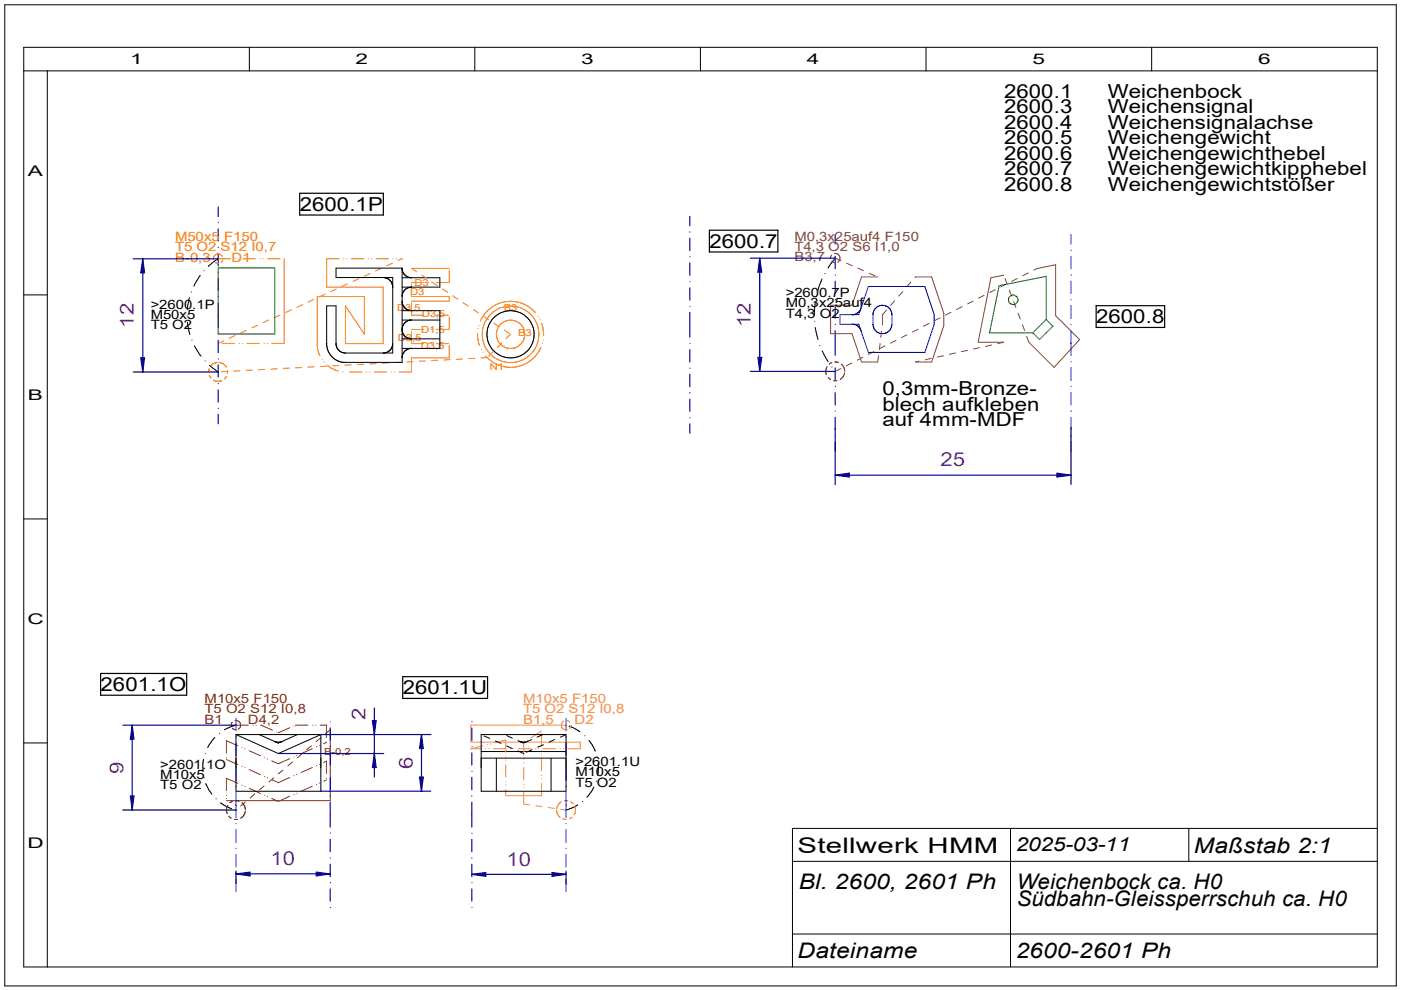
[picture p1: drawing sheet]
<svg xmlns="http://www.w3.org/2000/svg" width="297mm" height="210mm" viewBox="0 0 297 210" stroke-linecap="round" stroke-linejoin="round" font-family="sans-serif">
<g fill="none" stroke="#000" stroke-width=".21">
<path d="M1 1h295v208h-295zM5 10h287v195h-287zM5 15h287M10 15v190M52.9 10v5M100.7 10v5M148.5 10v5M196.3 10v5M244.2 10v5M42.5 58.4l-1.4 2.3M43.3 57.4h.1M46.3 54.9l-2.1 1.6"/>
<path d="M81.4 58.8l1 .4a2.03 2.03 0 0 1 .9 1.6M85.3 57.2l.1 .4a2 2 0 0 0 1.1 1.1l.5 .2M85.3 56.9v19.9h-12.7a4 4 0 0 1-3.3-3.6v-8.3h1.9v8.2l.2 .6 .5 .6 1 .5h10.4v-16h-12.1v-1.9h14.1M85.3 58.9h8v2h-8M86.7 58.8h.1M174.3 59.1l-.9 2.5M174.9 58h.1M177.1 54.7v.1M177.1 54.8l-1.5 2.1M5 62.5h5M39.7 67h.1M39.7 68.3l.6 2.6"/>
<path d="M40.2 63.1l-.5 2.6M40.6 61.9h.1M40.7 72.1h.1M41.2 73.3l1.4 2.2M43.5 76.5h.1M44.4 77.5l1.9 1.4M69.3 72.9h.1M71.2 72.9h.1M81.7 74.8h.1M82 74.7h.1M83.1 73.5h.1M83.2 60.3v.1"/>
<path d="M83.3 72.9l-.4 1.1-.5 .5-.8 .3M83.3 60.9h.1M85.3 67.9h8M85.3 64.2l.3 .8 .5 .5 1.1 .4M85.3 70.1l.4 1.1 1 .6M85.3 71.8h8M85.3 63.8h.1M85.3 65.9h8v8h-8M85.3 69.3h.1M85.6 68.7l-.3 .9M85.7 68.6l-.1 .1M86.7 73.9l-1 .6-.4 1"/>
<path d="M86.9 71.8h.1M86.9 73.9h-.1M86.9 67.9l-.7 .3-.5 .4M87.1 60.9l-.7 .2-.6 .4-.5 1.1M172.7 68.1h.1M172.8 64.2l-.1 2.6M172.8 69.4l.6 2.6M173.1 62.9h.1M173.8 73.2h.1M174.3 74.4l1.3 2.3M176.4 77.8h.1M5 110h5"/>
<path d="M5 157.5h5M43.5 159.7h.1M45.5 156.4l-1.5 2.1M46.5 155.5h.1M50 153.8l-2.4 .9M50 155.7v12.1h18v-12.1M50 155.7h18M50 155.7l9 4.1 9-4.1M54.9 155.7l4.1 1.9 4.1-1.9M58.2 157.2a1.62 1.62 0 0 0 1.6 0M102 159.3h18M102 155.7h18v12.1h-18z"/>
<path d="M102.6 156l1.2 .5M105 157.1l1.2 .5M107.4 158.2l1.2 .5M107.4 156l1.2 .5M109.8 159.2l1.2 .6M109.8 157l1.2 .6M110.2 157.2l.8 .2 .5-.1M111.5 157.3h.1M112.7 156.8l-1.2 .6M112.8 159l-1.2 .5M115.1 155.7l-1.2 .6M115.2 157.9l-1.2 .5"/>
<path d="M117.6 156.8l-1.2 .6M120 155.7l-1.2 .6M120.6 154l2.4 1.2M124 156h.1M124.9 157l.6 .9 .7 1.4M43.2 161l-.2 1v1.6M43.3 164.9h.1M43.6 166.1l1.3 2.3M45.8 169.4h.1M46.8 170.2l1.2 .8 1.1 .4M49.1 171.4h.1M102 160.7h18"/>
<path d="M105.2 160.7v7.1M116.8 160.7v7.1M122.4 170.7l-.9 .5-1.5 .5M122.4 170.7h.1M123.5 169.9h.1M125.9 166.9l-.4 .7-1.1 1.4M126.4 165.7h.1M126.6 160.5h.1M126.8 161.8l-.1 2.6M214.2 175.6v29.4M252 175.6v7M291.9 175.6h-123.9v29.4"/>
<path d="M168 198h123.9M168 182.6h123.9"/>
<circle cx="108.2" cy="70.9" r="5"/>
</g>
<g fill="none" stroke="#804000" stroke-width=".21">
<path d="M49.2 153.1l-.1 .7M49.3 154.4l.6 .3M49.8 152.8a.99 .99 0 0 1 1.2 .6 .99 .99 0 0 1-.5 1.2M50 153.8h2.7M50.4 158.1l-2.4-1v2.6M51.3 158.5h.1M51.9 158.8h.1M52.8 159.2l2.4 1M53.6 153.8h.1M54.3 153.8h.1M55.3 153.8l2.5 1M58.7 155.2h.1"/>
<path d="M61.4 154.3l-2.4 1.1M62.3 153.9h.1M62.7 153.8h2.6M64 159.9l-1 .8M66 158.1l-1 .9M66.2 158.7l-2.4 1.1M66.3 153.8h.1M66.9 153.8h.1M67.1 158.3h.1M67.7 158.1h.1M67.9 153.8h1.3v2.6M68 156.4l-1 .9"/>
<path d="M69 155.6l1-.9v15.1h-22M69.3 157.4l-.7 .3M48 168.6h.1M48 169.3h.1M48 161l2.4 1.1M48 160.7h.1M48.3 170.8a1.84 1.84 0 0 0-.2 1.7M48.5 173.1l.3 .3M48.8 173.4h.1M48.9 173.4l.1 .1M49.1 170l-.4 .2M49.1 170h.1"/>
<path d="M49.3 169.9h.1M49.3 169.9l-.2 .1M50 171.7h.1M50.3 169.8h.1M50.4 173.7h-.7M50.4 166.1l-2.4-1.1v2.6M50.5 169.8l.2 .1M51.3 166.5h.1M51.3 162.5h.1M51.3 170.2l.6 .7 .1 .8M51.6 173l-.5 .5M51.6 172.9v.1"/>
<path d="M51.9 166.8h.1M51.9 162.8h.1M52 172l-.4 .9M52 170.1l-1 .8M52.8 167.1l2.4 1.1M52.8 163.2l2.4 1.1M54 168.3l-1 .9M56 166.6l-1 .9M56.1 168.6h.1M56.1 164.6h.1M56.1 160.7h.1M56.7 168.9h.1"/>
<path d="M56.7 164.9h.1M56.7 160.9h.1M58 164.9l-1 .9M60 163.2l-1 .9M61.4 168.8l-2.4 1.1-1.4-.6M61.4 164.8l-2.4 1.1-1.4-.6M61.4 160.9l-2.4 1-1.4-.6M62 161.5l-1 .9M62.3 168.4h.1M62.3 164.5h.1M62.3 160.5h.1M62.9 168.2h.1"/>
<path d="M62.9 164.2h.1M62.9 160.2h.1M66.2 166.7l-2.4 1.1M66.2 162.7l-2.4 1.1M67.1 166.3h.1M67.1 162.3h.1M67.7 166h.1M67.7 162.1h.1M68.6 161.7l.6-.3v2.6M69.2 165h.1M69.2 165.4l-.6 .3"/>
</g>
<g fill="none" stroke="#ff8040" stroke-width=".21">
<path d="M102.4 158.1l-2.6 .6h2.2M103 158.7h.1M103.3 157.9h.1M103.7 158.7h.1M104 157.7h.1M104.6 158.7h2.7M104.9 157.5l2.3-.6v2.6M108.2 158.7h.1M108.9 158.7h.1M109.9 158.7h2.6M111 157.5v2.6M111.2 157.3h.1"/>
<path d="M111.8 157h.1M113.5 158.7h.1M114.2 158.7h.1M114.8 155l-2.2 1.4M114.8 155.6v2.6M114.8 159.9h.1M114.8 159.2h.1M115.1 158.7h2.7M118.7 158.7h.1M119.4 158.7h.1M119.5 152.9a.99 .99 0 0 0-.4 1.2 .99 .99 0 0 0 1.1 .6M120 153.8h-20.2v3.6h23.2v1.3h-2.6"/>
<path d="M120.2 152.8l.6 .3M121.1 153.8l-.3 .6M107.2 162.1v2.7M107.2 160.5h.1M107.2 161.2h.1M107.2 165.8h.1M107.2 166.4h.1M111 168v2.5l1.3 .1M111 162.7v2.7M111 161.1h.1M111 161.8h.1M111 166.3h.1"/>
<path d="M111 167h.1M113.6 170.9l1.3 .1M114.8 166.1v2.6h-7.6v-1.3M114.8 160.8v2.6M114.8 165.1h.1M114.8 164.4h.1M116.2 171.2l1.3 .2M118 171.7l.1 .8 .6 .8M118.8 171.6l1.2 .1M119 170l-.5 .4-.5 1M119.3 173.6l.8 .1M119.4 173.7h.1"/>
<path d="M120.4 169.8h-.8M121 170l.5 .4M121.3 173.3l-.6 .3M121.9 171.1l.1 .9-.2 .7M121.9 171v.1"/>
</g>
<g fill="none" stroke="#ff8000" stroke-width=".21">
<path d="M45.6 55.6l.7 .2M46.3 54.9h2.6M47.1 54.4a1 1 0 0 0-1.2-.5 1 1 0 0 0-.6 1.1M47.2 55l-.3 .6M49.9 54.9h.1M50.5 54.9h.1M51.5 54.9h2.6M55.1 54.9h.1M55.7 54.9h.1M56.8 54.9h2.6M60.2 54.9v17.9h-2.6M71.9 54.9h-2.6v6h11.9v12h-8v-8l4.1 6v-8h-10v10.4v.7l.5 1.4"/>
<path d="M72.9 54.9h.1M73.5 54.9h.1M74.5 54.9h2.6M76.1 59.1l-1.3 .5M78.1 54.9h.1M78.4 58l-1.1 .5M78.8 54.9h.1M79.8 54.9h2.6M80.8 56.9l-1.2 .5M83.2 55.8l-1.2 .5M83.4 54.9h.1M84 54.9h.1"/>
<path d="M85 54.9h.3l-.9 .3M87.2 59.9h2.7M89.4 58.3l1.1 .8M90.8 59.9h.1M91.5 59.9h.1M91.6 59.8l1.1 .7M92.5 59.9h2.6M95.2 57.3v2.6M95.2 56.9h-8l1.1 .7M44.2 78.9h.1M44.4 78.2l-.2 .7M44.4 79.5l.3 .6"/>
<path d="M45.3 77.1h.1M45.3 77.1l-.6 .5M46.3 76.8l-1 .3M46.6 76.9a1.87 1.87 0 0 1 1.4 .9M46.7 76.9h.1M47.1 72.8h2.6M47.5 72.3l-1.2 .5M48 79.8l-.5 .6M48.2 79.2h.1M48.2 78.5v.7M48.3 78.7l-1.4 .1M49.8 71.2l-1.2 .5"/>
<path d="M50.8 72.8h.1M50.9 78.6l-1.3 .1M51.4 72.8h.1M52.2 70.1l-1.2 .5M52.4 72.8h2.6M53.5 78.5h-1.3M54.6 69l-1.2 .5M56 72.8h.1M56.1 78.3l-1.3 .1M56.6 72.8h.1M57 67.9l-1.2 .5M58.8 78.2l-1.4 .1"/>
<path d="M59.3 66.8l-1.1 .6M61.4 78.1h-1.3M61.8 65.7l-1.2 .6M64 77.9l-1.3 .1M64.1 64.6l-1.2 .6M66.5 63.5l-1.2 .6M66.6 77.8l-1.3 .1M67.8 75.4h.1M68.3 76.2h.1M68.7 76.8h.1M68.9 62.4l-1.2 .5M69.2 77.6l-1.3 .1"/>
<path d="M69.4 77.5l.9 .6 1.4 .6M71.3 61.3l-1.2 .5M71.8 77.5l-1.3 .1M72.7 78.8h.1M73.7 60.2l-1.2 .5M74.1 78.9h2.6M74.5 77.3l-1.4 .1M77.1 77.2l-1.3 .1M77.7 78.9h.1M78.4 78.9h.1M79.4 78.9h2.6M79.7 77.1l-1.3 .1"/>
<path d="M82.3 77h-1.3M83 78.9h.1M83.6 78.9h.1M85 76.8l-1.4 .1M87.2 60.2v2.7h8v.9h-8M87.2 64.2v2.6h2.7M87.2 70.2v2.7h2.7M87.2 69.8h2.7M87.6 76.7l-1.3 .1M90.2 76.5l-1.3 .1M90.8 66.8h.1M90.8 72.9h.1"/>
<path d="M90.8 69.8h.1M91.5 66.8h.1M91.5 72.9h.1M91.5 69.8h.1M92.5 66.8h2.6M92.5 72.9h2.6M92.5 69.8h2.6M92.8 76.4l-1.3 .1M93.8 61.3l1.1 .7M95.2 73.2v2.7h-8v3h-2.6M95.2 67.2v2.6M95.4 76.2l-1.3 .1"/>
<path d="M96 62.7l1.1 .8M98 76.1l-1.3 .1M98.2 64.2l1.1 .7M100.4 65.6l1 .7M100.7 76h-1.3M101.3 70.7v1l.3 1.5M101.3 69.6v.1M101.5 69h.1M102.1 74.1h.1M102.4 74.7h.1M102.5 67.1l1.1 .7M103.3 75.8l-1.3 .1"/>
<path d="M103.3 75.8h.1M103.3 66h.1M104.5 74.6l-.9 .9M104.7 68.5l1.1 .8M106.4 72.7l-1 1M106.9 70l1.1 .7M108.2 70.9l-.9 .9M113.2 66a7 7 0 0 0-11.3 2.1M113.2 66l.3 .3M113.2 66h.1M114.1 67.1h.1M114.5 67.6h.1"/>
<path d="M114.7 73.7a7 7 0 0 1-10.4 3l-1.3-1.2M114.8 68.5l.4 1.8v.8M115 72.7v.1M115.1 72.1h.1M45.3 80.6h.1M45.3 80.6l.7 .3 .9-.2M46.9 80.7h.1"/>
<circle cx="108.2" cy="70.9" r="3"/>
<circle cx="108.2" cy="70.9" r="6"/>
</g>
<g fill="none" stroke="#00f" stroke-width=".25">
<path d="M46.3 43.9v2M46.3 48.5v2.6M46.3 53.8v2.6M46.3 59v2.6M46.3 57.7h.1M46.3 52.5h.1M46.3 47.2h.1M146.3 45.9v2M146.3 50.5v2.6M146.3 55.8v2.6M146.3 59.7h.1M146.3 54.4h.1"/>
<path d="M146.3 49.2h.1M177.1 58.3h.1M177.1 53h.1M177.1 49.7v2M177.1 54.4v2.6M177.1 59.6v2.6M227.1 49.7v2M227.1 54.4v2.6M227.1 59.6v2.6M227.1 58.3h.1M227.1 53h.1M46.3 64.3v5.2"/>
<path d="M46.3 72.1v2.7M46.3 77.4v2.6M46.3 62.9h.1M46.3 70.8h.1M46.3 76.1h.1M146.3 61v2.6M146.3 66.3v5.2M146.3 74.1v2.7M146.3 79.4v2.6M146.3 64.9h.1M146.3 72.8h.1M146.3 78.1h.1"/>
<path d="M177.1 76.7h.1M177.1 68.8h.1M177.1 63.5h.1M177.1 64.9v2.6M177.1 70.1v5.3M177.1 78v2.6M227.1 64.9v2.6M227.1 70.1v5.3M227.1 78v2.6M227.1 76.7h.1M227.1 68.8h.1M227.1 63.5h.1"/>
<path d="M46.3 82.6v2.7M46.3 87.9v2M46.3 81.3h.1M46.3 86.6h.1M146.3 84.6v2.6M146.3 89.9v2M146.3 83.3h.1M146.3 88.6h.1M177.1 81.9h.1M177.1 87.2h.1M177.1 92.4h.1M177.1 83.2v2.7"/>
<path d="M177.1 88.5v2.6M177.1 93.7v2M227.1 83.2v2.7M227.1 88.5v2.6M227.1 93.7v2M227.1 81.9h.1M227.1 87.2h.1M227.1 92.4h.1M50 156.3h.1M50 152.3v2.6M50 157.6v2.6M70 158.3h.1"/>
<path d="M70 153h.1M70 154.3v2.7M70 159.6v2.6M100 154.3v2.7M100 159.6v2.6M100 158.3h.1M100 153h.1M120 152.3v2.6M120 157.6v2.6M120 156.3h.1M50 166.8h.1M50 161.5h.1"/>
<path d="M50 174.6h.1M50 179.9h.1M50 162.8v2.6M50 168.1v5.2M50 175.9v2.7M70 168.8h.1M70 163.5h.1M70 176.7h.1M70 164.8v2.7M70 170.1v5.2M70 178v2.6M100 164.8v2.7"/>
<path d="M100 170.1v5.2M100 178v2.6M100 168.8h.1M100 163.5h.1M100 176.7h.1M120 162.8v2.6M120 168.1v5.2M120 175.9v2.7M120 166.8h.1M120 161.5h.1M120 174.6h.1M120 179.9h.1"/>
<path d="M50 185.1h.1M50 181.2v2.6M50 186.4v2.7M70 181.9h.1M70 187.2h.1M70 192.4h.1M70 183.2v2.6M70 188.5v2.6M100 183.2v2.6M100 188.5v2.6M100 181.9h.1M100 187.2h.1"/>
<path d="M100 192.4h.1M120 181.2v2.6M120 186.4v2.7M120 185.1h.1"/>
</g>
<g fill="none" stroke="#00f" stroke-width=".21">
<path d="M178.1 66.7h4l2-6h12l2 6v2l-2 6h-12l-2-6h-4zM181 68.7l.9 .5 .6 .9M182.5 65.4v.1a1.93 1.93 0 0 1-1.4 1.2M185.1 68.7h.1M185.3 65.7l-.2 .9 .1 2.7 .6 1 1.1 .4 1.2-.2 .8-.9 .2-.6v-2.5l-.2-.5M185.4 65.7h-.1M185.9 65.1l-.5 .6M186 65.1h-.1M186.3 64.9l-.3 .2M186.4 64.9a2.15 2.15 0 0 1 1.8 .2l.7 .8M186.4 64.9h-.1M187.9 70.6h.1"/>
<path d="M188.9 65.9v.1M189 69.3h.1M189.1 66.7h.1"/>
</g>
<g fill="none" stroke="#804040" stroke-width=".21">
<path d="M176.3 54.1l-.2 .6M176.3 54.1h.1M176.4 55.4l.5 .3M176.9 53.8h.1M176.9 53.8a.99 .99 0 0 1 1.1 .6 .99 .99 0 0 1-.4 1.2M177.1 54.7l1.2 .6M179.5 55.8l1.2 .5M181.9 56.9l1.2 .5M184.3 58l1.2 .5M186.1 58.7h-3.4l-2.1 6h-4.5v6h4.5l2.1 6.1h3.4l.2-1.4M193.1 59.8l-.8 1M194 58.8l.1-.1h3.4l2.6 7.7v2.6l-2.6 7.8h-3.4l.8-.2"/>
<path d="M212.8 58.3l-2.7 .6-2.7 13.7h5.4l-1.3 .3M213.1 59.1l.4 1.2M215.7 59.1l-1.2 .5M218 57.9l-1.2 .6M219.2 57.3l.6-.4 4-.8v10.8l5.1 5.1-5.4 5.9-5.4-5.3-.4-1.3M175.2 79.4h.1M175.4 77.8l-.3 .7 .1 .9M176.4 76.9l-.6 .3M177.1 76.8h.7M178.3 78.1l-1.2 .6M178.4 77.2l.4 .5 .3 1M178.4 77.2h.1"/>
<path d="M178.9 77.8h.1M179 78.1h.1M179 79.4h.1M179.1 79l-.3 .8-.7 .6M180.6 77l-1.2 .6M182.9 75.7l-1.1 .7M185.3 74.5l-1.2 .6M186.6 72.8l-.2 1.3M186.9 70.2l-.2 1.3M187.6 73.4l-1.2 .6M188 65.7l-.9 1v2.2M189.7 63.8l-.9 1"/>
<path d="M189.9 72.2l-1.1 .6M191.4 61.8l-.9 1M192.3 71l-1.2 .6M194.6 69.8l-1.1 .6M197 68.6l-1.2 .6M197.4 76l-1.2 .3M199.3 67.4l-1.2 .6M200 75.4l-1.3 .3M201.6 66.2l-1.1 .6M202.6 74.8l-1.3 .3M204 65l-1.2 .6M205.1 74.3l-1.3 .2"/>
<path d="M206.3 63.8l-1.2 .6M207.7 73.7l-1.3 .3M208.7 62.6l-1.2 .6M210.3 73.2l-1.3 .2M211 61.4l-1.2 .6M213.3 60.2l-1.1 .6M214 61.5l.5 1.2M214.9 64l.5 1.2M215.9 66.4l.4 1.2M216.8 68.9l.5 1.2M175.6 80.1l.5 .4M177.5 80.7h-.7"/>
</g>
<path d="M63.5 41h17.8v4.6h-17.8zM150.4 48.8h14.5v4.6h-14.5zM232.4 64.8h14.5v4.6h-14.5zM21.3 142.8h18.3v4.6h-18.3zM85.4 143.5h18v4.6h-18z" fill="none" stroke="#000" stroke-width=".25"/>
<g fill="none" stroke="#008000" stroke-width=".21">
<path d="M46.3 56.8h11.9v14h-11.9zM215.8 63.6h.1M221.8 67.7l-2.8 2.9M221.8 67.7v-9.1l-10 2-2 10h9.2M221.8 67.7l1.4 1.5-1.4 1.4-1.4 1.4-1.4-1.4"/>
<circle cx="214.8" cy="63.6" r="1.01"/>
</g>
<path d="M68 155.7h23.4M89.4 155.7v12.1M68 167.8h23.4" fill="none" stroke="#0000b4" stroke-width=".25"/>
<path d="M89.4 155.7l.3 3h-.8z" fill="#0000b4"/>
<path d="M89.4 155.7l.3 3h-.8z" fill="none" stroke="#0000b4" stroke-width=".25"/>
<path d="M88.9 164.8h.8l-.3 3z" fill="#0000b4"/>
<path d="M88.9 164.8h.8l-.3 3z" fill="none" stroke="#0000b4" stroke-width=".25"/>
<g fill="#fff">
<path d="M83.7 160.4h4.6v2.7z"/>
<path d="M83.7 160.4l4.6 2.7h-4.6z"/>
</g>
<path d="M59 159.8h22.4M79.4 150.1v14.7" fill="none" stroke="#0000b4" stroke-width=".25"/>
<path d="M78.9 152.8h.9l-.4 2.9z" fill="#0000b4"/>
<path d="M78.9 152.8h.9l-.4 2.9z" fill="none" stroke="#0000b4" stroke-width=".25"/>
<path d="M79.4 159.8l.4 2.9h-.9z" fill="#0000b4"/>
<path d="M79.4 159.8l.4 2.9h-.9z" fill="none" stroke="#0000b4" stroke-width=".25"/>
<g fill="#fff">
<path d="M73.7 150.1h4.7v2.6z"/>
<path d="M73.7 150.1l4.7 2.6h-4.7z"/>
</g>
<path d="M28.2 54.9h18.1M30.3 54.9v24M28.2 78.9h18.1" fill="none" stroke="#0000b4" stroke-width=".25"/>
<path d="M30.3 54.9l.3 2.9h-.8z" fill="#0000b4"/>
<path d="M30.3 54.9l.3 2.9h-.8z" fill="none" stroke="#0000b4" stroke-width=".25"/>
<path d="M29.8 75.9h.8l-.3 3z" fill="#0000b4"/>
<path d="M29.8 75.9h.8l-.3 3z" fill="none" stroke="#0000b4" stroke-width=".25"/>
<g fill="#fff">
<path d="M24.6 64.2h4.6v5.3z"/>
<path d="M24.6 64.2l4.6 5.3h-4.6z"/>
</g>
<path d="M26 153.8h24M28 153.8v17.9M26 171.7h24" fill="none" stroke="#0000b4" stroke-width=".25"/>
<path d="M28 153.8l.4 2.9h-.8z" fill="#0000b4"/>
<path d="M28 153.8l.4 2.9h-.8z" fill="none" stroke="#0000b4" stroke-width=".25"/>
<path d="M27.6 168.8h.8l-.4 2.9z" fill="#0000b4"/>
<path d="M27.6 168.8h.8l-.4 2.9z" fill="none" stroke="#0000b4" stroke-width=".25"/>
<g fill="#fff">
<path d="M22.4 161.4h4.6v2.7z"/>
<path d="M22.4 161.4l4.6 2.7h-4.6z"/>
</g>
<path d="M177.1 90.7v12M227.1 90.7v12M177.1 100.8h50" fill="none" stroke="#0000b4" stroke-width=".25"/>
<path d="M177.1 100.8l3-.5v.8z" fill="#0000b4"/>
<path d="M177.1 100.8l3-.5v.8z" fill="none" stroke="#0000b4" stroke-width=".25"/>
<path d="M224.1 100.3l3 .5-3 .3z" fill="#0000b4"/>
<path d="M224.1 100.3l3 .5-3 .3z" fill="none" stroke="#0000b4" stroke-width=".25"/>
<g fill="#fff">
<path d="M199.4 99.7l5.3-4.6v4.6z"/>
<path d="M199.4 95.1h5.3l-5.3 4.6z"/>
</g>
<path d="M159.1 54.7h18M161.1 54.7v24M159.1 78.7h18" fill="none" stroke="#0000b4" stroke-width=".25"/>
<path d="M161.1 54.7l.4 3h-.8z" fill="#0000b4"/>
<path d="M161.1 54.7l.4 3h-.8z" fill="none" stroke="#0000b4" stroke-width=".25"/>
<path d="M160.7 75.8h.8l-.4 2.9z" fill="#0000b4"/>
<path d="M160.7 75.8h.8l-.4 2.9z" fill="none" stroke="#0000b4" stroke-width=".25"/>
<g fill="#fff">
<path d="M155.5 64.1h4.6v5.3z"/>
<path d="M155.5 64.1l4.6 5.3h-4.6z"/>
</g>
<path d="M50 185.3h20M50 184.7v2.6" fill="none" stroke="#0000b4" stroke-width=".25"/>
<path d="M50 185.3l3-.4v.8z" fill="#0000b4"/>
<path d="M50 185.3l3-.4v.8z" fill="none" stroke="#0000b4" stroke-width=".25"/>
<path d="M67.1 184.9l2.9 .4-2.9 .4z" fill="#0000b4"/>
<path d="M67.1 184.9l2.9 .4-2.9 .4z" fill="none" stroke="#0000b4" stroke-width=".25"/>
<g fill="#fff">
<path d="M57.4 184.3l5.3-4.6v4.6z"/>
<path d="M57.4 179.7h5.3l-5.3 4.6z"/>
</g>
<path d="M100 185.4h20M120 184.7v2.7" fill="none" stroke="#0000b4" stroke-width=".25"/>
<path d="M117 185l3 .4-3 .4z" fill="#0000b4"/>
<path d="M117 185l3 .4-3 .4z" fill="none" stroke="#0000b4" stroke-width=".25"/>
<path d="M100 185.4l3-.4v.8z" fill="#0000b4"/>
<path d="M100 185.4l3-.4v.8z" fill="none" stroke="#0000b4" stroke-width=".25"/>
<g fill="#fff">
<path d="M107.4 184.4l5.2-4.6v4.6z"/>
<path d="M107.4 179.8h5.2l-5.2 4.6z"/>
</g>
<g font-size="4.5">
<text x="169.1" y="180.9">Stellwerk HMM</text>
<text x="253.2" y="180.9">Maßstab 2:1</text>
<text x="169.4" y="188.4">Bl. 2600, 2601 Ph</text>
<text x="215.6" y="188.4">Weichenbock ca. H0</text>
<text x="215.6" y="192">Südbahn-Gleissperrschuh ca. H0</text>
<text x="169.1" y="203.1">Dateiname</text>
<text x="215.3" y="203.1">2600-2601 Ph</text>
</g>
<g font-size="4.1">
<text x="212.9" y="20.7">2600.1</text>
<text x="234.9" y="20.7">Weichenbock</text>
<text x="212.9" y="24">2600.3</text>
<text x="212.9" y="27.3">2600.4</text>
<text x="234.9" y="24">Weichensignal</text>
<text x="234.9" y="27.3">Weichensignalachse</text>
<text x="212.9" y="30.6">2600.5</text>
<text x="212.9" y="33.9">2600.6</text>
<text x="234.9" y="30.6">Weichengewicht</text>
<text x="234.9" y="33.9">Weichengewichthebel</text>
<text x="212.9" y="37.2">2600.7</text>
<text x="212.9" y="40.5">2600.8</text>
<text x="234.9" y="37.2">Weichengewichtkipphebel</text>
<text x="234.9" y="40.5">Weichengewichtstößer</text>
<text x="63.5" y="44.7">2600.1P</text>
<text x="150.4" y="52.5">2600.7</text>
<text x="232.4" y="68.5">2600.8</text>
<text x="187.1" y="83.7">0,3mm-Bronze-</text>
<text x="187.1" y="87">blech aufkleben</text>
<text x="187.1" y="90.3">auf 4mm-MDF</text>
<text x="21.3" y="146.5">2601.1O</text>
<text x="85.4" y="147.2">2601.1U</text>
<text x="215.3" y="180.4">2025-03-11</text>
</g>
<g font-size="4.1" fill="#b400b4">
<text x="28.4" y="69.5" transform="rotate(-90 28.4 69.5)">12</text>
<text x="159.2" y="69.4" transform="rotate(-90 159.2 69.4)">12</text>
<text x="199.4" y="98.8">25</text>
<text x="77.5" y="152.7" transform="rotate(-90 77.5 152.7)">2</text>
<text x="26.2" y="164.1" transform="rotate(-90 26.2 164.1)">9</text>
<text x="87.5" y="163.1" transform="rotate(-90 87.5 163.1)">6</text>
<text x="57.4" y="183.4">10</text>
<text x="107.4" y="183.5">10</text>
</g>
<g font-size="3.1">
<text x="27.6" y="13.6">1</text>
<text x="75.4" y="13.6">2</text>
<text x="123.2" y="13.6">3</text>
<text x="171.1" y="13.6">4</text>
<text x="218.9" y="13.6">5</text>
<text x="266.7" y="13.6">6</text>
<text x="5.9" y="37.3">A</text>
<text x="5.9" y="84.8">B</text>
<text x="5.8" y="132.3">C</text>
<text x="5.8" y="179.8">D</text>
</g>
<g font-size="2.7" fill="#ff8000">
<text x="37.1" y="51.1">M50x5 F150</text>
<text x="37.1" y="53.3">T5 O2 S12 I0,7</text>
<text x="37.1" y="55.5">B-0,3</text>
<text x="49.1" y="55.5">D1</text>
</g>
<g font-size="2.7" fill="#804040">
<text x="168.4" y="51">M0,3x25auf4 F150</text>
<text x="168.4" y="53.2">T4,3 O2 S6 I1,0</text>
<text x="168.4" y="55.4">B3,7</text>
</g>
<g font-size="2.7">
<text x="32" y="65.4">&gt;2600.1P</text>
<text x="166.6" y="63">&gt;2600.7P</text>
<text x="166.6" y="65.2">M0,3x25auf4</text>
<text x="32" y="67.6">M50x5</text>
<text x="32" y="69.9">T5 O2</text>
<text x="166.6" y="67.4">T4,3 O2</text>
<text x="34" y="163">&gt;2601.1O</text>
<text x="34" y="165.2">M10x5</text>
<text x="34" y="167.4">T5 O2</text>
<text x="122" y="162.4">&gt;2601.1U</text>
<text x="122" y="164.6">M10x5</text>
<text x="122" y="166.8">T5 O2</text>
</g>
<g font-size="2.7" fill="#804000">
<text x="43.4" y="149">M10x5 F150</text>
<text x="43.4" y="151.2">T5 O2 S12 I0,8</text>
<text x="43.4" y="153.4">B1</text>
<text x="52.6" y="153.4">D4,2</text>
</g>
<g font-size="2.7" fill="#ff8040">
<text x="110.9" y="149">M10x5 F150</text>
<text x="110.9" y="151.2">T5 O2 S12 I0,8</text>
<text x="110.9" y="153.4">B1,5</text>
<text x="121.8" y="153.4">D2</text>
</g>
<g font-size="2" fill="#ff8000">
<text x="84.2" y="66">D3,5</text>
<text x="86.9" y="62.6">D3</text>
<text x="87.9" y="60.7">D3</text>
<text x="106.8" y="66">B3</text>
<text x="89.3" y="70.6">D1,5</text>
<text x="89.4" y="67.2">D3,5</text>
<text x="109.9" y="71.3">B3</text>
<text x="84.4" y="72.3">D3,5</text>
<text x="89.2" y="74">D3,5</text>
<text x="103.8" y="78.5">N1</text>
</g>
<text font-size="2" fill="#804000" x="68.7" y="160.1">B-0,2</text>
</svg>
